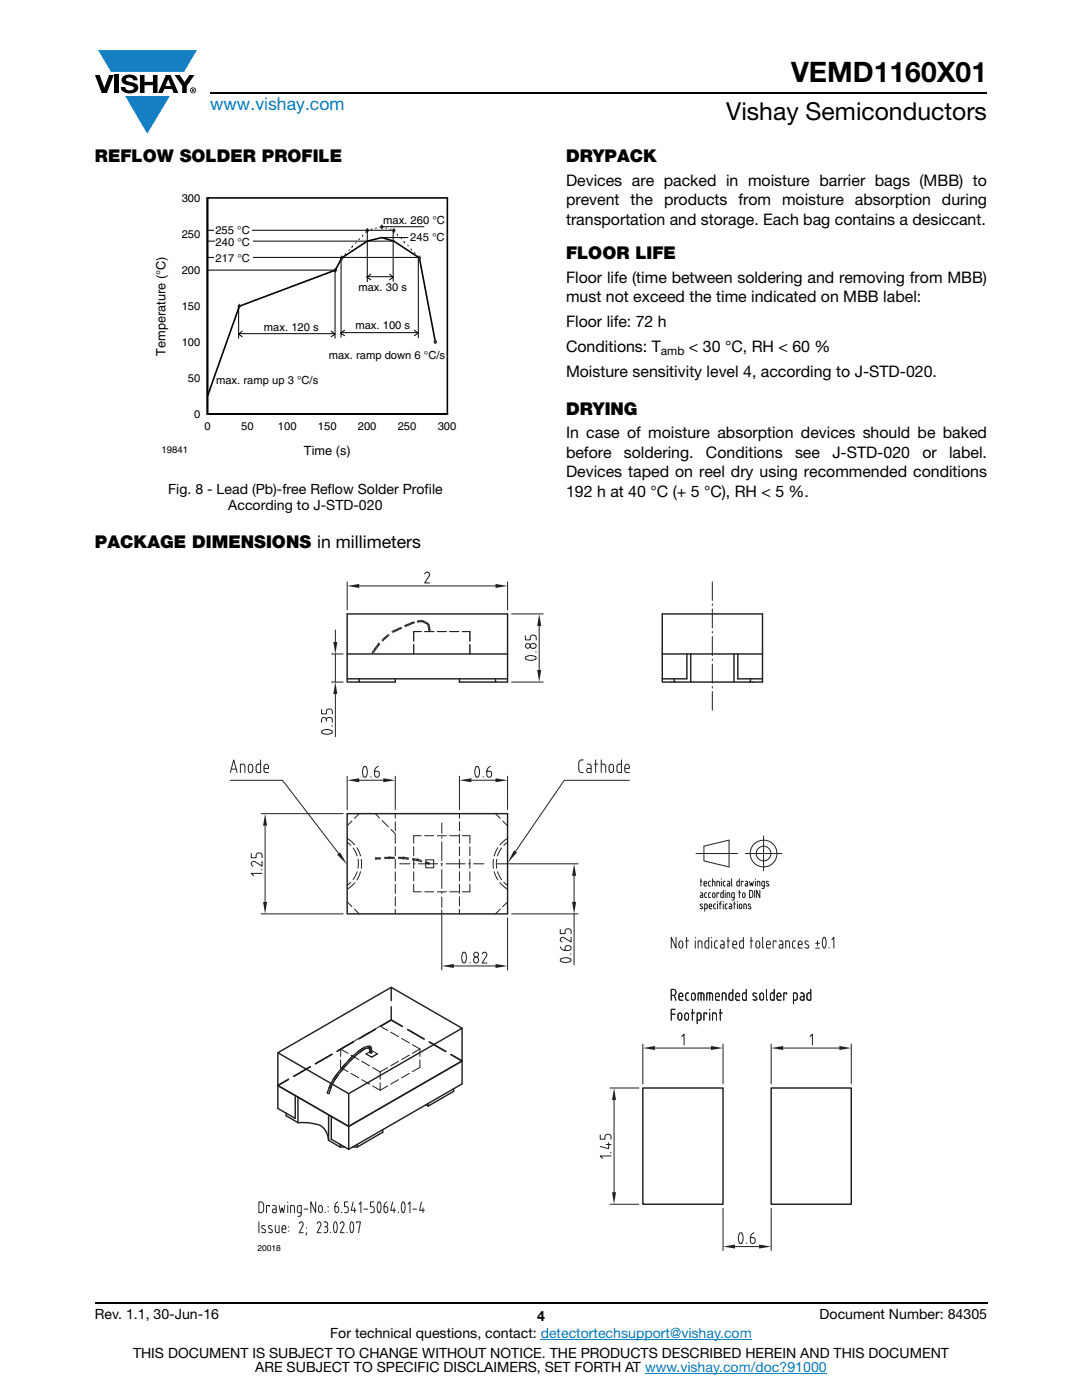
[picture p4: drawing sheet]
<svg xmlns="http://www.w3.org/2000/svg" width="216mm" height="279mm" viewBox="0 0 216 279" stroke-linecap="round" stroke-linejoin="round" font-family="sans-serif">
<g fill="#147fc3">
<path d="M19.6 10h19.7l-2.6 4.3h-1.1h-13.5z"/>
<path d="M25 19.2h8.9l-4.5 7.5z"/>
</g>
<g fill="#000">
<path d="M18.9 15h1l.9 2.5 1-2.5h.9l-1.4 3.6h-1zM22.9 15h.9v3.6h-.9zM24.6 15.3a2.1 2.1 0 0 1 2.8 .3l.1 .4h-.9a.79 .79 0 0 0-.7-.5 .79 .79 0 0 0-.8 .4l.3 .3 1 .2a1.08 1.08 0 0 1 1.2 1 1.08 1.08 0 0 1-1.1 1.2 1.73 1.73 0 0 1-2.4-1.2h.9a.96 .96 0 0 0 .8 .6 .96 .96 0 0 0 .9-.4 1.31 1.31 0 0 0-1.2-.6 1.03 1.03 0 0 1-1.1-.6 1.03 1.03 0 0 1 .2-1.1zM27.9 15h.9v1.3h1.7v-1.3h.9v3.6h-.9v-1.6h-1.7v1.6h-.9zM34.8 15h1.1l.9 1.4 1-1.4h1l-1.5 2.2v1.4h-.9v-1.4z"/>
<path d="M33.6 15.9l.5 1.3h-1.1zM33.1 15l-1.6 3.6h1l.3-.8h1.5l.3 .8h1l-1.6-3.6z"/>
<path d="M38.4 17.8h.2v.2h-.2zM38.3 17.7v.7h.1v-.3l.4 .3-.2-.3 .2-.2-.1-.2z"/>
<path d="M38.1 18a.46 .46 0 0 1 .9 0 .46 .46 0 0 1-.9 0zM37.9 18a.6 .6 0 0 0 1.2 0 .6 .6 0 0 0-1.2 0z"/>
</g>
<path d="M42 18.6h155M18.9 260h178.1" fill="none" stroke="#000" stroke-width=".36"/>
<path d="M107.9 267.3h42.1M128.7 274h36.3" fill="none" stroke="#007ec4" stroke-width=".2"/>
<path d="M30.8 38.4h60.3v53.1h-60.3z" fill="#fff"/>
<path d="M41.4 39.5h47.9v43.1h-47.9v-43.1v43.1h47.9M86.9 68.2l-3.2-16.7-5.1-3.4-2.4-.7-2.9 .7-5.1 3.4-1.3 2.4-19.1 7.2-6.4 18" fill="none" stroke="#000001" stroke-width=".32"/>
<g fill="#062e16">
<path d="M41.5 78.9h.1l-.1 .4h-.2z" fill-rule="evenodd"/>
<path d="M41.8 77.9h.2l-.1 .3h-.2z" fill-rule="evenodd"/>
<path d="M42.2 76.7h.1l-.1 .3h-.1z" fill-rule="evenodd"/>
<path d="M43 74.5h.1l-.1 .4h-.2z" fill-rule="evenodd"/>
<path d="M43.7 72.4h.2l-.1 .3h-.2z" fill-rule="evenodd"/>
<path d="M44.1 71.3h.1l-.1 .4h-.2z" fill-rule="evenodd"/>
<path d="M44.5 70.1h.1l-.1 .4h-.1z" fill-rule="evenodd"/>
<path d="M44.9 69.1h.2l-.2 .3h-.2z" fill-rule="evenodd"/>
<path d="M45.2 68h.2l-.1 .3h-.2z" fill-rule="evenodd"/>
<path d="M45.6 66.9h.2l-.2 .4h-.1z" fill-rule="evenodd"/>
<path d="M46 65.8h.1l-.1 .4h-.1z" fill-rule="evenodd"/>
<path d="M46.3 64.8h.2l-.1 .3h-.1z" fill-rule="evenodd"/>
<path d="M46.8 63.6h.2l-.2 .4h-.2z" fill-rule="evenodd"/>
<path d="M47.1 62.5h.2l-.2 .4h-.1z" fill-rule="evenodd"/>
<path d="M47.5 61.4h.1l-.1 .4h-.1z" fill-rule="evenodd"/>
<path d="M47.6 61l.3-.1 .1 .2-.3 .1z" fill-rule="evenodd"/>
<path d="M48.5 60.7l.2-.1 .1 .2-.3 .1z" fill-rule="evenodd"/>
<path d="M50.1 60.1l.3-.1v.2l-.2 .1z" fill-rule="evenodd"/>
<path d="M50.9 59.8l.3-.1v.2l-.3 .1z" fill-rule="evenodd"/>
<path d="M51.7 59.5l.3-.1 .1 .2-.3 .1z" fill-rule="evenodd"/>
<path d="M52.6 59.2l.2-.1 .1 .2-.3 .1z" fill-rule="evenodd"/>
<path d="M53.3 58.9l.3-.1 .1 .2-.3 .1z" fill-rule="evenodd"/>
<path d="M54.2 58.6l.3-.1v.2l-.2 .1z" fill-rule="evenodd"/>
<path d="M55 58.3l.3-.1v.2l-.2 .1z" fill-rule="evenodd"/>
<path d="M55.8 58l.3-.1 .1 .2-.3 .1z" fill-rule="evenodd"/>
<path d="M56.7 57.7l.3-.1v.2l-.3 .1z" fill-rule="evenodd"/>
<path d="M57.4 57.4l.3-.1 .1 .2-.3 .1z" fill-rule="evenodd"/>
<path d="M58.3 57.1l.3-.1 .1 .2-.3 .1z" fill-rule="evenodd"/>
<path d="M59.1 56.7l.3-.1 .1 .2-.3 .2z" fill-rule="evenodd"/>
<path d="M59.9 56.4l.3-.1 .1 .2-.3 .1z" fill-rule="evenodd"/>
<path d="M60.8 56.1l.3-.1v.2l-.3 .1z" fill-rule="evenodd"/>
<path d="M61.5 55.8l.3-.1 .1 .2-.3 .1z" fill-rule="evenodd"/>
<path d="M62.4 55.5l.3-.1v.2l-.2 .1z" fill-rule="evenodd"/>
<path d="M63.2 55.2l.3-.1 .1 .2-.3 .1z" fill-rule="evenodd"/>
<path d="M64 54.9l.3-.1 .1 .2-.3 .1z" fill-rule="evenodd"/>
<path d="M64.9 54.6l.3-.1v.2l-.3 .1z" fill-rule="evenodd"/>
<path d="M65.7 54.3l.2-.1 .1 .2-.2 .1z" fill-rule="evenodd"/>
<path d="M66.5 54l.3-.1v.2l-.2 .1z" fill-rule="evenodd"/>
<path d="M67 53.8h.2l-.1 .3h-.2z" fill-rule="evenodd"/>
<path d="M67.5 52.7h.1l-.1 .4h-.2z" fill-rule="evenodd"/>
<path d="M67.9 51.7h.2l-.2 .4h-.1z" fill-rule="evenodd"/>
<path d="M68.1 51.4l.2-.2v.3l-.2 .2z" fill-rule="evenodd"/>
<path d="M68.8 50.7l.2-.2v.3l-.2 .2z" fill-rule="evenodd"/>
<path d="M69.7 49.7h.2l-.2 .4h-.2z" fill-rule="evenodd"/>
<path d="M70.4 48.9l.1 .3-.3 .3-.1-.3z" fill-rule="evenodd"/>
<path d="M71 48.3h.2l-.2 .3h-.2z" fill-rule="evenodd"/>
<path d="M71.5 47.7l.2-.2 .1 .3-.2 .2z" fill-rule="evenodd"/>
<path d="M72.2 47l.2-.2 .1 .3-.2 .2z" fill-rule="evenodd"/>
<path d="M72.9 46.3l.2-.2 .1 .2-.3 .2z" fill-rule="evenodd"/>
<path d="M73.1 45.9l.3-.1 .1 .2-.3 .1z" fill-rule="evenodd"/>
<path d="M74 45.7l.3-.1v.2l-.2 .1z" fill-rule="evenodd"/>
<path d="M74.8 45.5l.3-.1 .1 .2-.3 .1z" fill-rule="evenodd"/>
<path d="M75.7 45.3l.3-.1v.2l-.2 .1z" fill-rule="evenodd"/>
<path d="M76.1 45.2l.3 .1-.1 .2-.3-.1z" fill-rule="evenodd"/>
<path d="M77 45.4l.2 .1v.2l-.3-.1z" fill-rule="evenodd"/>
<path d="M77.8 45.7l.3-.1v.2l-.3 .1z" fill-rule="evenodd"/>
<path d="M78.5 45.9l.2 .2v.3l-.3-.2z" fill-rule="evenodd"/>
<path d="M79.2 46.6l.2 .2v.3l-.2-.2z" fill-rule="evenodd"/>
<path d="M79.9 47.4h.2l.2 .3h-.2z" fill-rule="evenodd"/>
<path d="M80.6 48l.3 .3-.1 .3-.3-.3z" fill-rule="evenodd"/>
<path d="M81.2 48.8h.2l.2 .3h-.2z" fill-rule="evenodd"/>
<path d="M82 49.5l.2 .2-.1 .4-.2-.3z" fill-rule="evenodd"/>
<path d="M82.7 50.3l.2 .2-.1 .3-.2-.2z" fill-rule="evenodd"/>
<path d="M83.3 51l.3 .2-.1 .2-.2-.2z" fill-rule="evenodd"/>
<path d="M83.6 51.4h.1l.1 .4h-.1z" fill-rule="evenodd"/>
<path d="M83.8 52.6h.2v.4h-.1z" fill-rule="evenodd"/>
<path d="M84 53.7h.2v.4h-.1z" fill-rule="evenodd"/>
<path d="M84.2 54.9h.2l.1 .4h-.2z" fill-rule="evenodd"/>
<path d="M84.5 56.1h.2v.3h-.1z" fill-rule="evenodd"/>
<path d="M84.7 57.3h.2l.1 .4h-.2z" fill-rule="evenodd"/>
<path d="M85 58.5h.1l.1 .4h-.2z" fill-rule="evenodd"/>
<path d="M85.2 59.7h.1l.1 .3h-.2z" fill-rule="evenodd"/>
<path d="M85.4 60.8h.1l.1 .4h-.2z" fill-rule="evenodd"/>
<path d="M85.6 62h.1l.1 .4h-.1z" fill-rule="evenodd"/>
<path d="M85.8 63.2h.1l.1 .3h-.1z" fill-rule="evenodd"/>
<path d="M86.1 64.4h.1l.1 .4h-.1z" fill-rule="evenodd"/>
<path d="M86.3 65.6h.1l.1 .4h-.1z" fill-rule="evenodd"/>
<path d="M86.5 66.7h.1l.1 .4h-.1z" fill-rule="evenodd"/>
<path d="M86.7 67.9h.2v.4h-.1z" fill-rule="evenodd"/>
</g>
<path d="M47.8 60.8l.2 .3-.2 .3-.3-.3z" fill="#292d2f"/>
<path d="M48 61.1l-.2-.3-.2 .3 .2 .3" fill="none" stroke="#292d2f" stroke-width=".27"/>
<path d="M66.9 53.6l.2 .3-.2 .3-.2-.3z" fill-rule="evenodd" fill="#292d2f"/>
<path d="M66.9 53.6l.2 .3-.2 .3-.2-.3z" fill="none" stroke="#292d2f" stroke-width=".27"/>
<path d="M68.2 51.2l.2 .3-.2 .3-.2-.3z" fill-rule="evenodd" fill="#292d2f"/>
<path d="M68.2 51.2l.2 .3-.2 .3-.2-.3z" fill="none" stroke="#292d2f" stroke-width=".27"/>
<path d="M73.3 45.7l.2 .3-.2 .3-.2-.3z" fill-rule="evenodd" fill="#292d2f"/>
<path d="M73.3 45.7l.2 .3-.2 .3-.2-.3z" fill="none" stroke="#292d2f" stroke-width=".27"/>
<path d="M76.2 45l.2 .3-.2 .3-.2-.3z" fill-rule="evenodd" fill="#292d2f"/>
<path d="M76.2 45l.2 .3-.2 .3-.2-.3z" fill="none" stroke="#292d2f" stroke-width=".27"/>
<path d="M78.6 45.7l.2 .3-.2 .3-.2-.3z" fill-rule="evenodd" fill="#292d2f"/>
<path d="M78.6 45.7l.2 .3-.2 .3-.2-.3z" fill="none" stroke="#292d2f" stroke-width=".27"/>
<path d="M83.7 51.2l.2 .3-.2 .3-.2-.3z" fill-rule="evenodd" fill="#292d2f"/>
<path d="M83.7 51.2l.2 .3-.2 .3-.2-.3z" fill="none" stroke="#292d2f" stroke-width=".27"/>
<path d="M86.9 67.9l.2 .3-.2 .3-.3-.3z" fill-rule="evenodd" fill="#292d2f"/>
<path d="M86.9 67.9l.2 .3-.2 .3-.3-.3z" fill="none" stroke="#292d2f" stroke-width=".32"/>
<path d="M41.5 53.9h25.4M41.5 48.1h37.2M76.2 47.4h5.2" fill="none" stroke="#000001" stroke-width=".2"/>
<path d="M42.8 47.4h7.6v1.6h-7.6z" fill="#fff"/>
<path d="M41.5 51.4h42.1M66.9 53.8v13.7M68.1 51.5v15.8M83.5 51.4v16M47.6 66.6h19.2M47.6 61v6.5M48.3 66.1l-.7 .6 .7 .5M66.1 66.1l.8 .6-.8 .5M68 66.4h15.4M68.8 65.9l-.8 .6 .8 .5M82.7 65.9l.7 .6-.7 .5" fill="none" stroke="#000001" stroke-width=".2"/>
<path d="M42.8 50.5h7.7v1.6h-7.7z" fill="#fff"/>
<path d="M41.5 46h37.2M73.2 55.2h5.2M73.3 46v10.2M74 54.7l-.8 .6 .8 .5M76.2 45.2h8.4M77.7 54.7l.7 .6-.7 .5M78.4 46.1v10" fill="none" stroke="#000001" stroke-width=".2"/>
<g fill="#fff">
<path d="M42.8 45.1h7.6v1.7h-7.6z"/>
<path d="M45.9 114.1h124.1v135.9h-124.1z"/>
</g>
<g fill="none" stroke="#231f20" stroke-width=".2">
<path d="M52.1 162.4h16.4M52.9 164.8v15.2M138.9 170.3h8.2M139.7 175.9h.4M139.8 178.2l.4 .2v.7l-.5-.1 .1-.3h.4M139.9 175.4v1.4M140.5 168.9l5-1.2v5.3l-5-1.2zM140.5 176.4h.5v-.2a.27 .27 0 0 0-.3-.3 .27 .27 0 0 0-.2 .3l.1 .6h.4M141 178.2l-.3 .1-.1 .5 .1 .3h.3M141.8 175.9h-.4v.7l.1 .2h.3M141.8 178.2l-.4 .1v.5l.1 .3h.3M142.2 175.9h.4l.1 .9"/>
<path d="M142.2 175.4v1.4M142.3 178.2l.3 .2v.5l-.1 .2-.3-.2v-.5zM143.2 179.9v.1M143.4 178.3v-.1h-.4v.9M143.6 176.8l-.1-.9h-.5v.9M143.9 175.4v.1M143.9 175.9v.9M143.9 179.9l-.2 .3v1.2M144.3 179.9v.1M144.3 177.7v1.4h-.4l-.1-.7 .2-.2h.3M144.7 175.9h-.3l-.1 .7 .2 .2h.2M144.7 177.7v.1"/>
<path d="M144.7 178.2v.9M145.2 175.9h.3l.1 .3v.6h-.4l-.1-.2 .1-.2h.4M145.6 179.1l-.1-.8-.4-.1v.9M146 175.4v1.3l.1 .1M146.5 179.9v1.5M146.5 179.1h-.4l-.1-.1 .1-.8h.4v1.1l-.1 .3h-.4M147.1 179.9v.1M147.4 178.2h.4M147.5 175.4v1.4h-.3l-.2-.8 .2-.1h.3M147.5 177.7v1.4M148.3 176v-.1h-.4v.9M148.3 178.2l.4 .2v.4a.26 .26 0 0 1-.3 .3 .26 .26 0 0 1-.2-.3z"/>
<path d="M148.7 170.3h7.3M148.7 175.9h.3l.2 .3v.6h-.4l-.1-.2 .1-.2h.4M149.6 175.9l.2 .9 .2-.6 .1 .6 .2-.9M149.6 177.7h.4l.2 .3v.7l-.2 .4h-.4zM150.6 177.7v1.4M150.7 175.4v.1M150.7 175.9v.9M151.6 176.8v-.9h-.5v.9M151.6 177.7v1.4l-.6-1.4v1.4M152.4 166.8v6.9M152.5 176.8l-.4-.1-.1-.5 .1-.3h.4v1.1l-.1 .3h-.3M153.3 175.9h-.3l-.1 .2 .4 .4 .1 .2h-.5"/>
<path d="M52.1 182.4h16.4M133.9 198.7h.5a.62 .62 0 0 0 .5-.6 .62 .62 0 0 0-.5-.6h-.5v2.1M134.5 198.7l.4 .9M135.5 198.9h.7a.48 .48 0 0 0-.1-.5 .48 .48 0 0 0-.5-.1l-.1 .4v.7l.3 .2h.4M137.4 198.2h-.4l-.2 .4v.7l.2 .3h.4M138.1 198.3h.5l.1 .2v.8l-.3 .3-.4-.3v-.8zM139.3 199.6v-1.4h.8l.3 .2 .1 1.2M139.9 198.2v1.4M140.2 180.5l-.4-.1-.1 .2 .5 .5v.2h-.5M140.6 181.4l.4-.1 .1-.1v-.6l-.2-.2h-.3v1.4M141 199.6v-1.4h.8l.4 .2v1.2M141.5 180.9h.5l-.1-.5-.4 .2v.5l.1 .2 .4 .1"/>
<path d="M141.6 198.2v1.4M142.8 198.9h.7a.5 .5 0 0 0-.6-.6l-.1 .2v.9l.3 .2h.4M142.8 180.4l-.3 .1-.1 .6 .1 .2 .3 .1M143.2 180.4v1M143.6 180.4h.3M144.1 199.6v-1.4h.4l.3 .2 .1 1.2M144.3 180.4v1M145.1 180.4l-.3 .1-.1 .6 .1 .2 .3 .1M145.5 180.4l.4 .1 .1 .2v.7l-.4-.1-.1-.2 .1-.2h.4M146.2 197.5v2.1h-.5l-.2-.3v-.9l.2-.2h.5M146.4 180.4h.4M146.8 198.9h.8a.48 .48 0 0 0-.1-.5 .48 .48 0 0 0-.5-.1l-.2 .2v.9l.3 .2h.5"/>
<path d="M147.1 180.4v1M147.7 180.4l.3 .2v.4a.26 .26 0 0 1-.2 .4 .26 .26 0 0 1-.3-.4v-.4zM148.9 197.5v2.1h-.5l-.2-.3v-.9l.2-.2h.5M148.9 181.4v-.9l-.5-.1v1M149.8 180.5l-.3-.1-.2 .2 .5 .5v.2h-.5M150.9 198.3l-.5-.1-.2 .2 .1 .3 .7 .5a.4 .4 0 0 1-.3 .5 .4 .4 0 0 1-.4-.2M151.8 198.3l.4-.1 .1 .3v.8l-.3 .3-.4-.3v-.8zM152.9 197.5v1.9l.2 .2M154.5 197.5v2.1h-.6l-.2-.3v-.9l.2-.2h.6M155.1 198.9h.7a.48 .48 0 0 0-.1-.5 .48 .48 0 0 0-.5-.1l-.1 .2v.9l.1 .2h.6M157 198.4v-.2h-.6v1.4M158.3 199.6h.6l.2-.3v-.9l-.2-.2h-.6v2.1"/>
<path d="M159.8 198.2h.4l.2 .4v1h-.4a.36 .36 0 0 1-.3-.4 .36 .36 0 0 1 .3-.3h.4M161.8 197.5v2.1h-.6l-.2-.3v-.9l.2-.2h.6M133.9 202.4h.8M134.7 201.4h-.8v2.2M135.4 202.2h.5l.1 .3v.8l-.3 .3-.4-.3v-.8zM136.8 202.2h.4l.2 .3v.8l-.4 .3-.2-.1-.2-.4zM138 202.2h.5M138.2 201.4v2.2M139.1 203.6h.6l.2-.3v-.9l-.2-.2h-.6v2.1M141 202.4v-.2h-.5v1.4M141.6 201.4v.2M141.6 202.2v1.4"/>
<path d="M143 203.6l-.1-1.3-.7-.1v1.4M143.5 202.2h.6M143.7 201.4v2.2M51.7 239.9l.7 .1a1.48 1.48 0 0 1 .2 1.4l-.2 .5-.7 .1zM57.4 239.9v.1M63 239.9v2.1l-1-2.1v2.1M67.4 239.9l-.5 .4-.1 1.2a.44 .44 0 0 0 .6 .5 .44 .44 0 0 0 .2-.7l-.2-.4-.6-.1M69.4 239.9h-.7v.9h.4a.63 .63 0 0 1 .4 .8 .63 .63 0 0 1-.8 .4M70.5 239.9l-.4 1.6h.9M74.6 239.9h-.7v.9h.4a.66 .66 0 0 1 .4 .6 .66 .66 0 0 1-.4 .6h-.4M75.5 239.9h.1a1.37 1.37 0 0 1 .4 1.7l-.3 .4a1.37 1.37 0 0 1-.3-1.7zM77.2 239.9l-.3 .2-.2 .5-.1 .9a.39 .39 0 0 0 .4 .5 .39 .39 0 0 0 .4-.5l-.2-.6-.6-.1"/>
<path d="M78.3 239.9l-.3 1.6h.9M80.3 239.9h.1a1.52 1.52 0 0 1 .3 2l-.2 .1a1.52 1.52 0 0 1-.2-2zM84.1 239.9l-.4 1.6h1M53.8 240.8v-.2h-.6v1.4M54.4 240.6h.5l.2 .4v1h-.5a.36 .36 0 0 1-.3-.3 .36 .36 0 0 1 .3-.4h.5M55.7 240.6l.3 1.4 .3-.9 .3 .9 .2-1.4M57.4 240.6v1.4M58 242v-1.4h.4l.3 .2 .1 1.2M60.1 242h-.5l-.2-.2-.1-.8 .3-.4h.5v1.7l-.2 .4h-.5M60.7 241.3h.7M63.7 240.7h.5l.1 .2v.8l-.4 .3-.3-.3v-.8zM64.9 241.9v.1"/>
<path d="M65.5 240.8v.1M65.5 241.7v.1M68.2 241.9v.1M70.8 241.1v.9M71.6 240.3l.4-.4v2.1M72.6 241.3h.8M78.6 241.1v.9M79.5 241.9v.1M81.4 240.3l.4-.4v2.1M82.4 241.3h.7M84.4 241.1v.9"/>
<circle cx="152.4" cy="170.3" r="2.68"/>
<circle cx="152.4" cy="170.3" r="1.47"/>
</g>
<g fill="#231f20">
<path d="M52.5 180h.8l-.4 2.4z"/>
<path d="M52.9 162.4l.4 2.4h-.8z"/>
</g>
<path d="M69.3 116.1v5.6M71.7 116.9h27.2M101.3 116.1v5.6M50.1 170.3v.9h1v-.5a.6 .6 0 0 1 .6-.5 .6 .6 0 0 1 .6 .5v.5M52.2 173.6h.1M52.3 174.3h-2.2l.5 .5M52.3 171.9v1l-1.4-.9a.49 .49 0 0 0-.7 .2 .49 .49 0 0 0 .3 .7" fill="none" stroke="#231f20" stroke-width=".2"/>
<g fill="#231f20">
<path d="M69.3 116.9l2.4-.4v.8z"/>
<path d="M98.9 116.5l2.4 .4-2.4 .4z"/>
</g>
<path d="M84.7 114.5a.49 .49 0 0 1 .7-.3 .49 .49 0 0 1 .2 .7l-.9 1.4h1M66.1 130.5h2.4M66.1 136.1h2.4M66.9 125.7v2.4M66.9 130.5v5.6M66.9 138.5v8.5" fill="none" stroke="#231f20" stroke-width=".2"/>
<g fill="#231f20">
<path d="M66.5 128.1h.8l-.4 2.4z"/>
<path d="M66.9 136.1l.4 2.4h-.8z"/>
</g>
<path d="M102.1 122.5h6.3M102.1 136.1h6.3M107.6 124.9v8.8M64.2 141.6v.9h.9v-.5a.6 .6 0 0 1 .6-.5 .6 .6 0 0 1 .6 .5v.5M64.3 145.8a1.65 1.65 0 0 1 2 .2 1.34 1.34 0 0 1-2 .3l-.1-.2zM65.1 143.7a.6 .6 0 0 1 .6-.5 .6 .6 0 0 1 .6 .5v.4M65.1 143.7a.48 .48 0 0 0-.5-.5 .48 .48 0 0 0-.4 .5v.4M65.1 143.7v.2M66.2 144.9h.1" fill="none" stroke="#231f20" stroke-width=".2"/>
<g fill="#231f20">
<path d="M107.6 122.5l.4 2.4h-.8z"/>
<path d="M107.2 133.7h.8l-.4 2.4z"/>
</g>
<g fill="none" stroke="#231f20" stroke-width=".2">
<path d="M104.8 126.9v.8h1v-.5a.61 .61 0 0 1 .6-.5 .61 .61 0 0 1 .6 .5v.5M105 131.1a1.65 1.65 0 0 1 2 .2 1.23 1.23 0 0 1-1.7 .4l-.4-.2zM105.9 128.6a.55 .55 0 0 1 .9-.1 .55 .55 0 0 1-.1 .8 .55 .55 0 0 1-.7 0 .55 .55 0 0 1-.1-.7zM106.9 130.1h.1M134.9 187.1v2.1l-1-2.1v2.1M135.7 187.9h.4l.1 .2v.8l-.4 .3-.2-.1-.1-.4zM136.8 187.8h.6M137 187.1v2.1M138.7 187.1v.1M138.7 187.8v1.4M139.3 189.2v-1.4h.5l.3 .2v1.2M141.4 187.1v2.1h-.5l-.2-.2v-1l.2-.2h.5"/>
<path d="M142 187.1v.1M142 187.8v1.4M143.2 187.8h-.4l-.2 .4v.8l.2 .2h.4M143.8 187.8h.5l.2 .4v1h-.6l-.2-.2 .2-.5h.6M145.1 187.8h.5M145.3 187.1v2.1M146.2 188.5h.8a.49 .49 0 0 0-.1-.5 .49 .49 0 0 0-.5-.1l-.2 .4 .1 .8 .7 .1M148.3 187.1v2.1h-.5l-.2-.2v-1l.2-.2h.5M149.7 187.8h.5M149.9 187.1v2.1M151 187.9h.4l.2 .2v.8l-.4 .3-.4-.3v-.8zM152.2 187.1v1.9l.2 .2"/>
<path d="M152.9 188.5h.8a.48 .48 0 0 0-.1-.5 .48 .48 0 0 0-.5-.1l-.1 .2v.9l.1 .2h.6M154.9 188v-.2h-.6v1.4M155.5 187.8h.5l.2 .4v1h-.5a.36 .36 0 0 1-.3-.3 .36 .36 0 0 1 .3-.4h.5M156.8 189.2v-1.4h.4l.3 .2v1.2M158.7 187.8h-.4l-.2 .4 .1 .9 .5 .1M159.3 188.5h.8a.5 .5 0 0 0-.6-.6l-.2 .4 .1 .8 .7 .1M161.3 187.9l-.5-.1-.2 .2 .1 .3 .6 .3a.32 .32 0 0 1 .1 .5 .32 .32 0 0 1-.4 .1l-.4-.1M162.7 189.2h.8M162.7 188.3h.8M163.1 187.8v.9M164.3 187.1h.1a1.52 1.52 0 0 1 .3 2l-.2 .1a1.52 1.52 0 0 1-.2-2zM165.4 189.1v.1"/>
<path d="M166 187.5l.4-.5v2.2M128.3 208.4v7.9M130.7 209.2h11.2M144.3 208.4v7.9"/>
<circle cx="105.3" cy="128.9" r=".48"/>
</g>
<path d="M128.3 217.1h16v23.2h-16zM153.9 217.1h16v23.2h-16z" fill="none" stroke="#231f20" stroke-width=".29"/>
<g fill="#231f20">
<path d="M128.3 209.2l2.4-.4v.7z"/>
<path d="M141.9 208.8l2.4 .4-2.4 .3z"/>
</g>
<path d="M136 206.9l.5-.5v2.1M153.9 208.4v7.9M156.3 209.2h11.2M169.9 208.4v7.9" fill="none" stroke="#231f20" stroke-width=".2"/>
<g fill="#231f20">
<path d="M167.5 208.8l2.4 .4-2.4 .3z"/>
<path d="M153.9 209.2l2.4-.4v.7z"/>
</g>
<path d="M121.7 217.1h5.8M122.5 219.5v18.4M161.6 206.9l.5-.5v2.1M121.7 240.3h5.8" fill="none" stroke="#231f20" stroke-width=".2"/>
<g fill="#231f20">
<path d="M122.5 217.1l.4 2.4h-.8z"/>
<path d="M122.1 237.9h.8l-.4 2.4z"/>
</g>
<path d="M119.8 226.5v.8h.9v-.4a.62 .62 0 0 1 .6-.5 .62 .62 0 0 1 .6 .5v.4M121 228.4h.9M121.4 228.1v1.2l-1.6-.5M121.8 230h.1M121.9 230.7h-2.1l.4 .5M144.3 241.1v8.5M146.7 248.8h4.8M153.9 241.1v8.5" fill="none" stroke="#231f20" stroke-width=".2"/>
<g fill="#231f20">
<path d="M144.3 248.8l2.4-.4v.8z"/>
<path d="M151.5 248.4l2.4 .4-2.4 .4z"/>
</g>
<g fill="none" stroke="#231f20" stroke-width=".2">
<path d="M69.3 154.9v6.7M71.7 155.7h4.8M78.9 154.9v6.7M133.9 198.7h.5a.62 .62 0 0 0 .5-.6 .62 .62 0 0 0-.5-.6h-.5v2.1M134.5 198.7l.4 .9M135.5 198.9h.7a.48 .48 0 0 0-.1-.5 .48 .48 0 0 0-.5-.1l-.1 .4v.7l.3 .2h.4M137.4 198.2h-.4l-.2 .4v.7l.2 .3h.4M138.1 198.3h.5l.1 .2v.8l-.3 .3-.4-.3v-.8zM139.3 199.6v-1.4h.8l.3 .2 .1 1.2M139.9 198.2v1.4M141 199.6v-1.4h.9l.3 .2v1.2M141.6 198.2v1.4"/>
<path d="M142.8 198.9h.7a.5 .5 0 0 0-.6-.6l-.1 .2v.9l.3 .2h.4M144.1 199.6v-1.4h.4l.3 .2 .1 1.2M146.2 197.5v2.1h-.5l-.2-.3v-.9l.2-.2h.5M146.8 198.9h.8a.48 .48 0 0 0-.1-.5 .48 .48 0 0 0-.5-.1l-.2 .2v.9l.3 .2h.5M148.9 197.5v2.1h-.5l-.2-.3v-.9l.2-.2h.5M150.9 198.3l-.5-.1-.2 .2 .1 .3 .7 .5a.4 .4 0 0 1-.2 .5 .4 .4 0 0 1-.5-.2M151.8 198.3l.4-.1 .1 .3v.8l-.3 .3-.4-.3v-.8zM152.9 197.5v1.9l.2 .2M154.5 197.5v2.1h-.6l-.2-.3v-.9l.2-.2h.6M155.1 198.9h.7a.48 .48 0 0 0-.1-.5 .48 .48 0 0 0-.5-.1l-.1 .2v.9l.1 .2h.6M157 198.4v-.2h-.6v1.4M158.3 199.6h.6l.2-.3v-.9l-.2-.2h-.6v2.1"/>
<path d="M159.8 198.2h.4l.2 .4v1h-.4a.36 .36 0 0 1-.3-.4 .36 .36 0 0 1 .3-.3h.4M161.8 197.5v2.1h-.6l-.2-.3v-.9l.2-.2h.6M133.9 202.4h.8M134.7 201.4h-.8v2.2M135.4 202.2h.5l.1 .3v.8l-.3 .3-.4-.3v-.8zM136.8 202.2h.4l.2 .3v.8l-.4 .3-.2-.1-.2-.4zM138 202.2h.5M138.2 201.4v2.2M139.1 203.6h.6l.2-.3v-.9l-.2-.2h-.6v2.1M141 202.4v-.2h-.5v1.4M141.6 201.4v.1M141.6 202.2v1.4"/>
<path d="M143 203.6l-.1-1.3-.7-.1v1.4M143.5 202.2h.6M143.7 201.4v2.2M147.6 246.1l.2-.1a1.26 1.26 0 0 1 .4 1.8l-.2 .3-.2 .1a1.63 1.63 0 0 1-.2-2.1zM149 248.1v.1M150.5 246l-.5 .3a1.68 1.68 0 0 0-.1 1.7 .57 .57 0 0 0 .8-.3 .57 .57 0 0 0-.5-.7h-.5"/>
</g>
<g fill="#231f20">
<path d="M69.3 155.7l2.4-.4v.8z"/>
<path d="M76.5 155.3l2.4 .4-2.4 .4z"/>
</g>
<path d="M72.6 153.1l.2-.1a1.36 1.36 0 0 1 .3 2l-.2 .1a1.27 1.27 0 0 1-.5-1.7zM74 155v.1M75.5 153a1.41 1.41 0 0 0-.6 2 .47 .47 0 0 0 .5 .1 .47 .47 0 0 0 .3-.5l-.2-.6-.8-.1M91.7 154.9v6.7M94.1 155.7h4.8M101.3 154.9v6.7" fill="none" stroke="#231f20" stroke-width=".2"/>
<g fill="#231f20">
<path d="M91.7 155.7l2.4-.4v.8z"/>
<path d="M98.9 155.3l2.4 .4-2.4 .4z"/>
</g>
<g fill="none" stroke="#231f20" stroke-width=".2">
<path d="M82.7 124.2h.1M95 153.1l.2-.1a1.27 1.27 0 0 1 .4 1.7l-.3 .4a1.36 1.36 0 0 1-.3-2zM96.4 155v.1M97.9 153a1.41 1.41 0 0 0-.6 2 .47 .47 0 0 0 .5 .1 .47 .47 0 0 0 .3-.5v-.4l-.2-.2-.8-.1M65.6 218.2h.1M65.9 216.6l-.6 1.5M66 216.4l-.7 1.7 .3 .1M66.1 216.9l-.5 1.3M66.1 216l-.4 1M66.2 216.7l-.5 1.6M66.2 215.9l-.5 1.2M66.4 216.2l-.4 1"/>
<path d="M67 215.3l-1 1.8M67.2 214.4l-1 1.5M67.3 214.3l-1 1.5M67.5 214.6l-1 1.5M67.5 214l-1 1.4M67.6 213.9l-1 1.4M67.8 214.1l-1.1 1.5M68 211.5l-.1 1.5 1.5 .9M68 209.4v1.4M68.5 213.3l-1.3 1.6-.8 1.3M68.7 212.5l-1.1 1.4M68.9 212.3l-1.2 1.4"/>
<path d="M69.1 212.6l-1.2 1.4M69.1 212l-1.1 1.4M69.3 212l-1.2 1.3M69.4 208.5l-1.5 .9 1.5 .8M70 214.2l1.6 .9M70 210.6l1.6 .9M70.1 211.4l-2.3 2.7M70.5 210.7l-1.3 1.3M70.7 210.6l-1.3 1.2M70.8 210.8l-1.3 1.3M70.9 210.3l-1.3 1.2M71 210.2l-1.3 1.2"/>
<path d="M71.6 207.2l-1.6 .9M72 209.8a17.3 17.3 0 0 0-3.8 3.8M72.2 215.5l1.6 .9M72.2 211.8l1.6 .9M72.5 209.2l-1.5 1M72.7 209.1l-1.5 1M72.8 209.3l-1.5 1.1M73 208.9l-1.5 1M73 210.3l1.2-.6 1.1 .6-1.1 .7zM73 210.3l1.2 .7M73.1 208.9h.5l.3 1.1-.3-1M73.1 208.8l-1.5 1"/>
<path d="M73.3 209.2l.4 .1 .1 .9-.1-.9-.4-.1a9.3 9.3 0 0 0-3.4 2.5M73.3 209.1l-1.6 1M73.4 209.1h.4l.2 .1 .2 1-.3-1.1M73.6 209.2l.2 .9M73.6 209.2h.1M73.8 206l-1.6 .9M73.8 208.8l.2 .2 .2 1-.2-1a.54 .54 0 0 0-.7-.2M73.9 208.8a1.47 1.47 0 0 1 .3 1.3M74.4 216.7l1.5 .9M74.4 213.1l1.5 .8M75.3 210.3l-1.1 .7M75.9 213.9v1.5"/>
<path d="M75.9 216.1v1.5M77.3 216.7l-1.4 .9M77.3 213.1l-1.4 .8M77.3 205.6l-1.4-.8-1.5 .8M78 206l1.5 .9M79.5 215.5l-1.5 .9M79.5 211.8l-1.5 .9M80.1 207.2l1.6 .9M81.7 214.2l-1.6 .9M81.7 210.6l-1.6 .9M82.3 208.5l1.5 .9M83.8 209.4l-1.5 .8"/>
<path d="M83.8 211.5v1.5l-1.5 .9M83.8 209.4v1.4"/>
</g>
<g fill="none" stroke="#231f20" stroke-width=".29">
<path d="M69.3 130.5v5.6h9.6v-.6M69.3 135.5h32M71.7 135.5v.6M98.9 135.5v.6M101.3 130.5v5.6h-9.6v-.6M78.1 197v2.7M55.4 210.1l22.7-13.1 14.1 8.2-22.6 13.1zM55.4 210.1v6.5l14.2 8.2M57.6 215.4l-2.2 1.2 14.2 8.2M61.9 212.9l-3.3 1.9M66.2 210.4l-3.3 1.9M70.6 207.9l-3.3 1.9"/>
<path d="M73.9 208.8h.1M74.9 205.4l-3.3 1.9M78.1 200.9v2.7l2.2 1.3-2.2-1.3-2.2 1.2M81.3 205.5l3.3 1.9M85.7 207.9l3.3 1.9M92.2 205.2v6.5l-2.2-1.2 2.2 1.2M92.2 211.7l-22.6 13.1M92.2 211.7l-22.6 13.1v-6.5"/>
</g>
<g fill="#231f20">
<path d="M82.6 124l.2 .4-.7 .3z"/>
<path d="M81.9 124.2l.7-.2-.5 .7z"/>
<path d="M80.8 125.2l1.1-1 .2 .5z"/>
<path d="M80.7 124.8l1.2-.6-1.1 1z"/>
<path d="M80 125.1l.2 .4-.6 .3z"/>
<path d="M79.3 125.4l.7-.3-.4 .7z"/>
<path d="M78.4 126.3l1-.9 .2 .4z"/>
<path d="M78.2 125.9l1.2-.5-1 .9z"/>
<path d="M78.2 125.9l.3 .4h-.1z"/>
<path d="M78.1 126l.1-.1 .2 .4z"/>
<path d="M77.5 126.5l.2 .3-.2 .2z"/>
<path d="M77.2 126.7l.3-.2v.5z"/>
<path d="M77.2 126.7l.3 .3-.9 .8z"/>
<path d="M76.3 127.5l.9-.8-.6 1.1z"/>
<path d="M76.3 127.5l.3 .3-.2 .3z"/>
<path d="M76.3 127.5l.1 .6-.3-.4z"/>
</g>
<path d="M75.5 128.3l.3 .3" fill="none" stroke="#231f20" stroke-width=".2"/>
<g fill="#231f20">
<path d="M75.5 128.3l.3 .3-1 1.4z"/>
<path d="M75.5 128.3l-.7 1.7-.3-.2z"/>
<path d="M74.5 129.8l.3 .2-.3 .5z"/>
<path d="M74.5 129.8v.7l-.4-.3z"/>
</g>
<path d="M69.3 130.5h32zM69.3 130.5v-8h32v8" fill="none" stroke="#231f20" stroke-width=".29"/>
<path d="M82.5 128.6v1.9M84.1 126h-1.6v1.9M85 126h1.5h-1.8M87.3 126h1.8M89.7 126h1.9M92.3 126h1.5v1.9M93.8 128.6v1.9" fill="none" stroke="#231f20" stroke-width=".2"/>
<g fill="#231f20">
<path d="M85.2 124.6l.8 1.4-.5 .1z"/>
<path d="M85.2 124.6l.5-.1 .3 1.5z"/>
<path d="M84.1 124.1l1.5 .2-.2 .4z"/>
<path d="M84.3 123.7l1.3 .6-1.5-.2z"/>
</g>
<path d="M84.2 123.9h.1" fill="none" stroke="#231f20" stroke-width=".2"/>
<g fill="#231f20">
<path d="M83.3 124.3l.9-.6v.4z"/>
<path d="M83.2 123.8l1-.1-.9 .6z"/>
</g>
<g fill="none" stroke="#231f20" stroke-width=".2">
<path d="M142.1 116.1v3.7M83.2 124.1h.1M142.1 120.5v.3M142.1 121.5v3.8M142.1 126v.3M142.1 127v3.8M142.1 131.5v.3M142.1 132.5v3.8M142.1 137v.3M142.1 138v3.7M69.3 167.3l1.5 1.3M69.3 168.1l.7 .6"/>
<path d="M69.3 180l.9 .9M70 176.1l-.7 .6M70.2 163.8l-.9 1M70.5 169.2l.8 1.6M70.8 176.2l-1.5 1.3M71.2 169.2l.7 1.6M71.3 174l-.8 1.6M71.4 171.5v1.8M71.7 162.4l-1 .9M71.9 174l-.7 1.6M72.1 171.5v1.8M74.9 162.4l.8 .9"/>
<path d="M76.2 163.8l1.3 1.2M78 165.5l.9 .9M78.9 162.4v.9M78.9 164v1.8M78.9 166.5v1.8M78.9 169v1.8M78.9 171.5v1.8M78.9 174v1.8M78.9 176.5v1.8M78.9 179v1.8M79.8 172.4h2M82.5 172.4h.3"/>
<path d="M82.5 169v1.8M82.5 171.5v1.8M82.5 174v1.8M82.6 176.5v1.5h1.5M83.5 172.4h3.8M84.1 166.8h-1.6v1.5M84.8 178h1.7M84.8 166.8h1.7M85 171.6h1.5v1.6h-1.5zM87.3 178h1.8M87.3 166.8h1.8M88 172.4h.3"/>
<path d="M88.2 164.3v2M88.2 167v.3M88.2 168v3.8M88.2 172.5v.3M88.2 173.5v3.8M88.2 178v.3M88.2 179v2.1M89 172.4h3.8M89.7 166.8h1.9M89.7 178h1.9M91.7 162.4v.9M91.7 164v1.8"/>
<path d="M91.7 166.5v1.8M91.7 169v1.8M91.7 171.5v1.8M91.7 174v1.8M91.7 176.5v1.8M91.7 179v1.8M92.3 166.8h1.5v1.5M93.5 172.4h.3M93.8 176.5v1.5h-1.5M93.8 169v1.8M93.8 171.5v1.8M93.8 174v1.8"/>
<path d="M94.5 172.4h2.1M98.5 171.5v1.8M98.6 174l.7 1.6M98.9 162.4l.9 .9M99.1 171.5v1.8M99.3 174l.8 1.6M99.3 169.2l-.7 1.6M99.8 176.2l1.5 1.3M100.1 169.2l-.8 1.6M100.3 163.8l1 1M100.5 176.1l.8 .6M101.3 168.1l-.8 .6"/>
<path d="M101.3 167.3l-1.5 1.3M101.3 180l-1 .9M70.7 181.4l1 1M78.9 181.5v.9M91.7 181.5v.9M99.8 181.4l-.9 1"/>
</g>
<path d="M132.1 130.5h20zM132.1 122.5h20v13.6h-20zM134.5 135.5v.6M137.1 130.5v5h-5M137.8 130.5v5.6M146.5 130.5v5.6M147.2 130.5v5h4.9M149.7 135.5v.6M101.3 162.4h-32v20h32" fill="none" stroke="#231f20" stroke-width=".29"/>
<g fill="#231f20">
<path d="M84.8 172.3l1-.1-.1 .4z"/>
<path d="M84.9 171.9l.9 .3-1 .1z"/>
<path d="M83.2 171.8l1.1-.1-.2 .4z"/>
<path d="M83.4 171.4l.9 .3-1.1 .1z"/>
</g>
<path d="M83.4 171.4l-.2 .4" fill="none" stroke="#231f20" stroke-width=".2"/>
<g fill="#231f20">
<path d="M82.2 171.7l1.1-.3v.4z"/>
<path d="M82.3 171.2l1 .2-1.1 .3z"/>
<path d="M80.5 171.5l1.1-.3-.1 .4z"/>
<path d="M80.6 171l1 .2-1.1 .3z"/>
</g>
<path d="M80.6 171l-.1 .5" fill="none" stroke="#231f20" stroke-width=".2"/>
<g fill="#231f20">
<path d="M79.5 171.4l1-.4v.5z"/>
<path d="M79.5 171h1l-1 .4z"/>
<path d="M77.7 171.4l1.1-.4v.4z"/>
<path d="M77.7 171h1.1l-1.1 .4z"/>
</g>
<path d="M77.7 171v.4" fill="none" stroke="#231f20" stroke-width=".2"/>
<g fill="#231f20">
<path d="M76.7 171.5l1-.5v.4z"/>
<path d="M76.7 171h1l-1 .5z"/>
<path d="M75 171.6l1-.5v.4z"/>
<path d="M75 171.1h1l-1 .5z"/>
</g>
<path d="M75 171.1v.5M88.2 181.6v12M90.6 192.8h8.3M101.3 183.2v10.4" fill="none" stroke="#231f20" stroke-width=".2"/>
<path d="M101.3 162.4v20" fill="none" stroke="#231f20" stroke-width=".29"/>
<g fill="#231f20">
<path d="M98.9 192.4l2.4 .4-2.4 .4z"/>
<path d="M88.2 192.8l2.4-.4v.8z"/>
</g>
<g fill="none" stroke="#231f20" stroke-width=".2">
<path d="M99.2 172.4h16.1M114.6 174.8v5.2M92.4 190.1l.1-.1a1.24 1.24 0 0 1 .5 1.8l-.3 .4a1.36 1.36 0 0 1-.3-2zM93.8 192.1v.1M94.7 191.1a.54 .54 0 0 1 .7 .1 .54 .54 0 0 1-.1 .8 .54 .54 0 0 1-.7-.1zM96.2 190.4a.49 .49 0 0 1 .7-.3 .49 .49 0 0 1 .2 .7l-.9 1.4h1M102.1 182.4h13.2M114.6 182.4v10.2"/>
<circle cx="95" cy="190.5" r=".48"/>
</g>
<g fill="#231f20">
<path d="M114.6 172.4l.4 2.4h-.9z"/>
<path d="M114.1 180h.9l-.4 2.4z"/>
</g>
<path d="M125.6 155.7h-13l-9.7 14.2M111.8 185.5v.8h1v-.4a.61 .61 0 0 1 .6-.6 .61 .61 0 0 1 .6 .6v.4M111.8 189a1.41 1.41 0 0 0 2 .5 .48 .48 0 0 0 .1-.5 .48 .48 0 0 0-.4-.3l-.7 .2v.8M111.8 191.4a1.67 1.67 0 0 1 2.1 .1 1.24 1.24 0 0 1-1.7 .5l-.4-.2zM113.8 190.4h.2M114 187v1l-1.5-.9a.48 .48 0 0 0-.7 .3 .48 .48 0 0 0 .3 .6" fill="none" stroke="#231f20" stroke-width=".2"/>
<path d="M102.5 169.7l.7 .4-1.9 2.1z" fill="#231f20"/>
<path d="M46 155.7h10.4l11.2 14.6M116.4 151.7h-.6l-.2 .2-.1 1.7 .2 .5 .7 .1M117.2 152.5h.5l.2 .3 .1 1.4h-.6a.42 .42 0 0 1-.3-.4 .42 .42 0 0 1 .3-.4h.6M118.6 152.5h.7M118.9 151.7v2.5M120 152.5h.6l.2 .2 .1 1.5M120 151.7v2.5M121.7 152.6h.5l.2 .3v.9l-.2 .3-.2 .1-.3-.1-.2-.5v-.5zM124 151.7v2.5h-.6l-.3-.4v-1l.3-.3h.6M124.7 153.4h.9a.58 .58 0 0 0-.7-.8l-.2 .3v1l.2 .3h.7" fill="none" stroke="#231f20" stroke-width=".2"/>
<path d="M67.3 170.6l.6-.5 1.4 2.5z" fill="#231f20"/>
<g fill="none" stroke="#231f20" stroke-width=".2">
<path d="M46 154.2l.6-2.5 .7 2.5M46.2 153.5h.9M48 154.2v-1.7h.5l.4 .4v1.3M49.7 152.6h.5l.2 .5v.7l-.2 .3-.2 .1-.3-.1-.1-.3v-.9zM52 151.7v2.5h-.6l-.3-.5 .1-1 .2-.2h.6M52.7 153.4h.9a.57 .57 0 0 0-.1-.6 .57 .57 0 0 0-.6-.2l-.2 .3v1l.2 .3h.7M51.7 243.9v2.1M52.9 244.7l-.5-.1-.2 .2 .1 .3 .6 .4 .1 .3-.2 .2-.6-.1M54.3 244.7l-.6-.1-.1 .2 .1 .3 .5 .3a.32 .32 0 0 1 .1 .5 .32 .32 0 0 1-.4 .1l-.3-.1M54.9 244.6l.1 1.1 .3 .3h.4v-1.4M56.3 245.3h.7a.48 .48 0 0 0-.1-.5 .48 .48 0 0 0-.5-.1l-.1 .3v.8l.3 .2h.4M57.6 244.8v.1"/>
<path d="M57.6 245.6v.2M59.7 244.2a.42 .42 0 0 1 .6-.3 .42 .42 0 0 1 .1 .7l-.7 1.4h.8M61.2 245v.2M61.2 246l-.1 .5M63.3 244.2a.42 .42 0 0 1 .6-.3 .42 .42 0 0 1 .1 .7l-.7 1.4h.8M64.6 243.8h.4a.49 .49 0 0 1 .4 .5 .49 .49 0 0 1-.4 .5M64.8 244.8h.2M65 244.8a.63 .63 0 0 1 .4 .8 .63 .63 0 0 1-.8 .4M66 245.9v.1M66.7 244l.2-.2a1.53 1.53 0 0 1 .2 2.1l-.1 .1a1.37 1.37 0 0 1-.4-1.7zM67.9 244.2a.42 .42 0 0 1 .6-.3 .42 .42 0 0 1 .1 .7l-.7 1.4h.8M69.2 245.9v.1"/>
<path d="M70 244l.2-.2a1.53 1.53 0 0 1 .2 2.1l-.2 .1a1.37 1.37 0 0 1-.3-1.7zM71.2 244.1v-.3h.7l-.4 2.2"/>
</g>
<g fill="none" stroke="#231f20" stroke-width=".29">
<path d="M55.4 216.6v4.6l3.5 2v-4.6M59.5 218.9v5.2M90.5 217.3v.5l-5.1 3v-.6M92.2 211.7v4.6l-22.6 13.1M57.1 222.2v.5l2.4 1.3M59.5 224.1a8.7 8.7 0 0 1 4.7 .7l.9 1.1 .5 1.7 2.3 1.3M65.6 222.5v5.1M66.1 222.8v4.6l3.5 2M67.9 228.9h.9M67.9 228.4v.5M69.6 224.8v4.6M70.4 228.9h.9"/>
<path d="M71.3 228.4v.5M76.4 225.5v.5l-5.1 2.9M85 220.5l.4 .3"/>
</g>
<text font-size="5.6" x="157.9" y="16.4">VEMD1160X01</text>
<text font-size="4.9" x="144.9" y="24">Vishay Semiconductors</text>
<text font-size="3.5" fill="#007ec4" x="42" y="21.9">www.vishay.com</text>
<g font-size="3.5">
<text x="18.9" y="32.3">REFLOW SOLDER PROFILE</text>
<text x="112.9" y="32.3">DRYPACK</text>
<text x="112.9" y="51.8">FLOOR LIFE</text>
<text x="112.9" y="82.8">DRYING</text>
<text x="18.9" y="109.3">PACKAGE DIMENSIONS in millimeters</text>
</g>
<g font-size="3.2">
<text x="112.9" y="37">Devices are packed in moisture barrier bags (MBB) to</text>
<text x="112.9" y="40.9">prevent the products from moisture absorption during</text>
<text x="112.9" y="44.8">transportation and storage. Each bag contains a desiccant.</text>
<text x="112.9" y="56.5">Floor life (time between soldering and removing from MBB)</text>
<text x="112.9" y="60.3">must not exceed the time indicated on MBB label:</text>
<text x="112.9" y="65.3">Floor life: 72 h</text>
<text x="112.9" y="70.2">Conditions: T</text>
<text x="137.5" y="70.2">&lt; 30 °C, RH &lt; 60 %</text>
<text x="112.9" y="75.2">Moisture sensitivity level 4, according to J-STD-020.</text>
<text x="112.9" y="87.5">In case of moisture absorption devices should be baked</text>
<text x="112.9" y="91.4">before</text>
<text x="112.9" y="95.3">Devices taped on reel dry using recommended conditions</text>
<text x="124.5" y="91.4">soldering.</text>
<text x="140.9" y="91.4">Conditions</text>
<text x="158.6" y="91.4">see</text>
<text x="166.1" y="91.4">J-STD-020</text>
<text x="184" y="91.4">or</text>
<text x="189.4" y="91.4">label.</text>
<text x="112.9" y="99.1">192 h at 40 °C (+ 5 °C), RH &lt; 5 %.</text>
</g>
<g font-size="2.8">
<text x="33.5" y="98.6">Fig. 8 - Lead (Pb)-free Reflow Solder Profile</text>
<text x="45.6" y="101.7">According to J-STD-020</text>
<text x="18.9" y="263.3">Rev. 1.1, 30-Jun-16</text>
<text x="107.2" y="263.6">4</text>
<text x="163.6" y="263.3">Document Number: 84305</text>
<text x="65.9" y="267.1">For technical questions, contact: detectortechsupport@vishay.com</text>
<text x="26.5" y="271">THIS DOCUMENT IS SUBJECT TO CHANGE WITHOUT NOTICE. THE PRODUCTS DESCRIBED HEREIN AND THIS DOCUMENT</text>
<text x="50.9" y="273.8">ARE SUBJECT TO SPECIFIC DISCLAIMERS, SET FORTH AT www.vishay.com/doc?91000</text>
</g>
<text font-size="2.6" fill="#000001" x="33" y="71" transform="rotate(-90 33 71)">Temperature (°C)</text>
<text font-size="2.5" fill="#000001" x="60.6" y="90.9">Time (s)</text>
<text font-size="2.4" x="131.9" y="70.8">amb</text>
<g font-size="2.2" fill="#000001">
<text x="36.3" y="40.3">300</text>
<text x="36.3" y="47.5">250</text>
<text x="43" y="46.7">255 °C</text>
<text x="76.5" y="44.8">max. 260 °C</text>
<text x="43" y="49.1">240 °C</text>
<text x="43" y="52.2">217 °C</text>
<text x="81.9" y="48.1">245 °C</text>
<text x="36.3" y="54.7">200</text>
<text x="71.5" y="58.2">max. 30 s</text>
<text x="36.3" y="61.9">150</text>
<text x="52.7" y="66">max. 120 s</text>
<text x="70.9" y="65.7">max. 100 s</text>
<text x="36.3" y="69.1">100</text>
<text x="65.6" y="71.7">max. ramp down 6 °C/s</text>
<text x="37.5" y="76.2">50</text>
<text x="43.1" y="76.7">max. ramp up 3 °C/s</text>
<text x="38.7" y="83.4">0</text>
<text x="40.8" y="85.9">0</text>
<text x="48.1" y="85.9">50</text>
<text x="55.5" y="85.9">100</text>
<text x="63.4" y="85.9">150</text>
<text x="71.4" y="85.9">200</text>
<text x="79.4" y="85.9">250</text>
<text x="87.3" y="85.9">300</text>
</g>
<text font-size="1.9" fill="#000001" x="32.2" y="90.3">19841</text>
<text font-size="1.7" fill="#040503" x="51.4" y="249.6">20018</text>
</svg>
